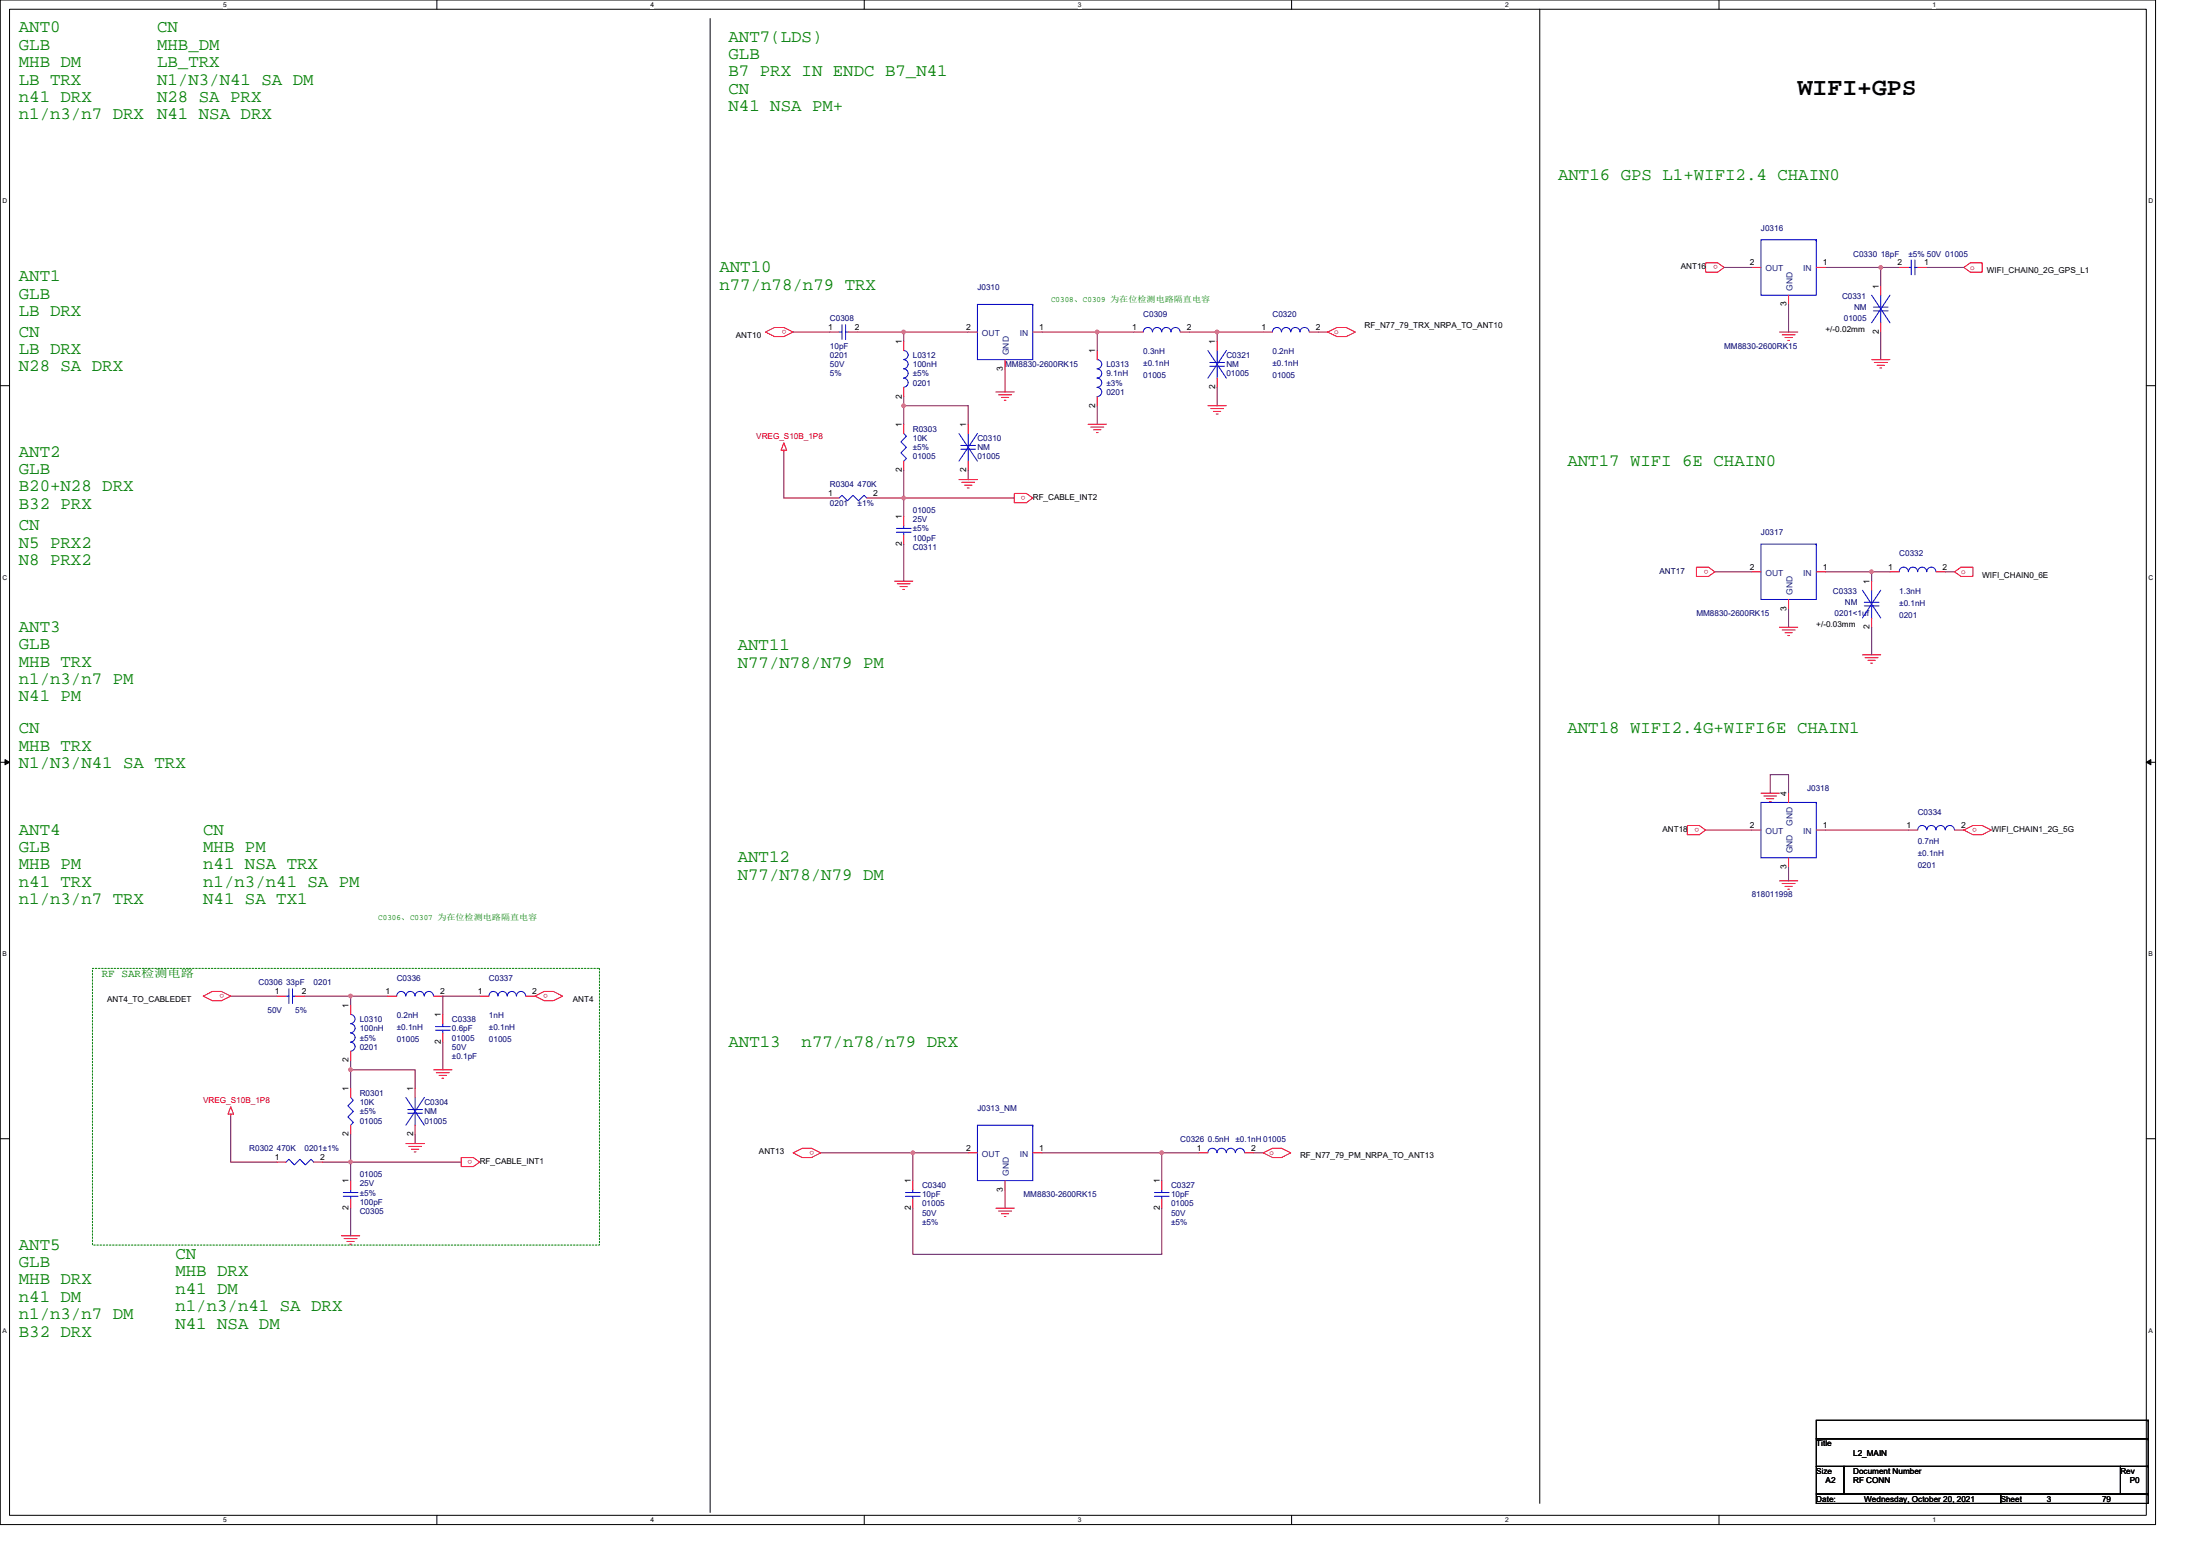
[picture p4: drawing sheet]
<svg xmlns="http://www.w3.org/2000/svg" width="297mm" height="210mm" viewBox="0 0 297 210" stroke-linecap="round" stroke-linejoin="round" font-family="sans-serif">
<path d="M0 0h291v205.7h-291zM1.3 1.2h288.5v203.3h-288.5z" fill="none" stroke="#000" stroke-width=".14"/>
<g fill="#fff">
<path d="M30.1 .1h.5v1h-.5z"/>
<path d="M30.1 204.6h.5v1h-.5z"/>
</g>
<path d="M59 0v1.2M59 204.5v1.2" fill="none" stroke="#000" stroke-width=".14"/>
<g fill="#fff">
<path d="M87.8 .1h.5v1h-.5z"/>
<path d="M87.8 204.6h.5v1h-.5z"/>
</g>
<path d="M116.7 0v1.2M116.7 204.5v1.2" fill="none" stroke="#000" stroke-width=".14"/>
<g fill="#fff">
<path d="M145.5 .1h.5v1h-.5z"/>
<path d="M145.5 204.6h.5v1h-.5z"/>
</g>
<path d="M174.4 0v1.2M174.4 204.5v1.2" fill="none" stroke="#000" stroke-width=".14"/>
<g fill="#fff">
<path d="M203.2 .1h.5v1h-.5z"/>
<path d="M203.2 204.6h.5v1h-.5z"/>
</g>
<path d="M232.1 0v1.2M232.1 204.5v1.2" fill="none" stroke="#000" stroke-width=".14"/>
<g fill="#fff">
<path d="M260.9 .1h.5v1h-.5z"/>
<path d="M260.9 204.6h.5v1h-.5z"/>
<path d="M.4 26.6h.6v1h-.6z"/>
<path d="M290.1 26.6h.6v1h-.6z"/>
<path d="M.4 77.4h.6v1h-.6z"/>
<path d="M290.1 77.4h.6v1h-.6z"/>
</g>
<path d="M0 52h1.3M289.8 52h1.2" fill="none" stroke="#000" stroke-width=".14"/>
<g fill="#fff">
<path d="M.4 128.3h.5v1h-.5z"/>
<path d="M290.1 128.3h.6v1h-.6z"/>
</g>
<path d="M0 102.9h1.3M289.8 102.9h1.2" fill="none" stroke="#000" stroke-width=".14"/>
<path d="M.7 102.5l.6 .4-.6 .3zM289.8 102.9l.6-.4v.7z" fill="#000" stroke="#000" stroke-width=".14"/>
<g fill="#fff">
<path d="M.4 179.1h.5v1h-.5z"/>
<path d="M290.1 179.1h.6v1h-.6z"/>
</g>
<g fill="none" stroke="#000" stroke-width=".14">
<path d="M95.9 2.5v201.6M207.9 1.2v201.7M0 153.7h1.3M289.8 153.7h1.2M245.2 191.7h44.8v2.5h-44.8zM245.2 194.2h44.8v3.7h-44.8zM245.2 197.9h3.8v3.7h-3.8zM249 197.9h.1M249 197.9h37.3v3.7h-37.3zM286.3 197.9h.1M286.3 197.9h3.7v3.7h-3.7zM290 191.7h.1"/>
<path d="M290 194.2h.1M290 197.9h.1M245.2 201.6h24.9v1.3h-24.9zM270.1 201.6h.1M270.1 201.6h19.9v1.3h-19.9zM290 201.6h.1"/>
</g>
<path d="M12.5 130.7h68.4v37.3h-68.4z" fill="none" stroke="#008000" stroke-width=".14" stroke-dasharray=".2 .2"/>
<g fill="none" stroke="#f00" stroke-width=".14">
<path d="M230.3 35.5h1.6l.9 .6-.9 .6h-1.6zM236.5 36.1h1.3M241.5 39.8v1.3M245.2 36.1h1.3M253.9 38.6v1.2M256.4 36.1h1.3M258.9 36.1h1.3M265.2 36.1l.8-.6h1.6v1.2h-1.6zM103.4 44.8l1.2-.6h1.2l1.3 .6-1.3 .6h-1.2zM105.8 59.8l.4 .9h-.7zM112.1 44.8h1.2M114.6 44.8h1.2"/>
<path d="M122 57.3v1.2M122 46.1v1.2M122 52.3v1.2M130.7 57.3v1.2M130.7 44.8h1.3M134.5 52.9h2.4M134.8 53.3h1.8M135.2 53.6h1M135.6 54h.2M135.7 48.5v1.3M139.4 44.8h1.3M146.9 57.3h2.5"/>
<path d="M147.3 57.6h1.7M147.7 58h1M148 58.4h.3M148.1 47.3v1.2M148.1 53.5v1.3M153.1 44.8h1.3M159.4 44.8h1.2M163.1 54.8h2.5M163.5 55.1h1.7M163.8 55.5h1M164.2 55.9h.3M164.3 46.1v1.2"/>
<path d="M164.3 51v1.3M170.6 44.8h1.2M176.8 44.8h1.2M179.3 44.8l1.2-.6h1.3l1.2 .6-1.2 .6h-1.3zM240.3 44.8h2.4M240.6 45.2h1.8M241 45.6h1M241.4 45.9h.2M252.7 48.5h2.5M253.1 48.9h1.7M253.4 49.3h1M253.8 49.7h.3"/>
<path d="M253.9 43.6v1.2M105.8 60.7v.3M112.1 67.2h1.2M117 67.2h1.3M120.8 78.4h2.5M121.1 78.8h1.8M121.5 79.2h1M121.9 79.5h.2M122 62.2v1.3M122 69.7v1.3M122 72.2v1.2M129.5 64.7h2.5"/>
<path d="M129.9 65.1h1.7M130.2 65.5h1M130.6 65.8h.2M130.7 62.2v1.3M136.9 66.6h1.7l.8 .6-.8 .6h-1.7zM229 76.5h1.7l.8 .7-.8 .6h-1.7zM236.5 77.2h1.3M245.2 77.2h1.3M252.7 78.4v1.3M255.2 77.2h1.2M261.4 77.2h1.3M263.9 77.2l.9-.7h1.6v1.3h-1.6z"/>
<path d="M240.3 84.6h2.4M240.6 85h1.8M241 85.4h1M241.4 85.8h.2M241.5 80.9v1.2M251.5 88.4h2.4M251.8 88.8h1.8M252.2 89.1h1M252.6 89.5h.2M252.7 83.4v1.2M227.8 111.4h1.6l.9 .6-.9 .6h-1.6zM236.5 112h1.3"/>
<path d="M237.8 107h2.5M238.1 107.4h1.8M238.5 107.8h1M238.9 108.2h.2M240.3 118.9h2.4M240.6 119.2h1.8M241 119.6h1M241.4 120h.2M241.5 115.8v1.2M241.5 107v1.3M245.2 112h1.3M257.7 112h1.2"/>
<path d="M263.9 112h1.3M265.2 112l1.2-.6h1.2l1.3 .6-1.3 .6h-1.2zM27.4 134.4l1.3-.6h1.2l1.3 .6-1.3 .6h-1.2zM37.4 134.4h1.2M39.9 134.4h1.2M47.3 135.7v1.2M52.3 134.4h1.3M58.5 134.4h1.3M59.8 136.9v1.3M59.8 139.4v1.3M64.8 134.4h1.2M71 134.4h1.2"/>
<path d="M72.2 134.4l1.3-.6h1.2l1.3 .6-1.3 .6h-1.2zM31.2 150.3v.3M31.2 149.4l.3 .9h-.7zM37.4 156.8h1.2M42.4 156.8h1.2M47.3 159.3v1.2M47.3 141.9v1.2M47.3 146.9v1.2M47.3 151.8v1.3M54.8 154.3h2.5M55.2 154.7h1.7M55.6 155.1h1"/>
<path d="M55.9 155.4h.3M56 146.9v1.2M56 151.8v1.3M58.5 144.4h2.5M58.9 144.8h1.8M59.3 145.1h1M59.7 145.5h.2M62.3 156.2h1.6l.9 .6-.9 .6h-1.6zM107.1 155.6l1.2-.6h1.3l1.2 .6-1.2 .6h-1.3zM123.3 159.3v1.2M130.7 155.6h1.3M135.7 159.3v1.2"/>
<path d="M139.4 155.6h1.3M156.9 159.3v1.2M161.8 155.6h1.3M168.1 155.6h1.2M170.6 155.6l1.2-.6h1.2l1.3 .6-1.3 .6h-1.2zM46.1 166.8h2.5M46.5 167.2h1.7M46.8 167.5h1M47.2 167.9h.3M47.3 161.8v1.2M123.3 161.8v1.2M134.5 163h2.4"/>
<path d="M134.8 163.4h1.8M135.2 163.8h1M135.6 164.2h.2M156.9 161.8v1.2"/>
</g>
<g fill="none" stroke="#00f" stroke-width=".14">
<path d="M237.8 32.4h7.4v7.4h-7.4zM245.2 32.4h.1M252.7 39.8l2.5 3.8M253.9 39.8v1.6M255.2 39.8l-2.5 3.8M257.7 36.1h.3M258 35.1v2M258.5 35.1v2M258.5 36.1h.4M113.3 44.8h.4M113.7 43.8v2M114.2 43.8v2"/>
<path d="M114.2 44.8h.4M122 47.3a.6 .6 0 0 1 .6 .6 .6 .6 0 0 1-.6 .6M122 48.5a.61 .61 0 0 1 .6 .6 .61 .61 0 0 1-.6 .7M122 49.8a.61 .61 0 0 1 .6 .6 .61 .61 0 0 1-.6 .6M122 51a.61 .61 0 0 1 .6 .6 .61 .61 0 0 1-.6 .7M122 58.5l.4 .4-.8 .7 .8 .8-.8 .7 .8 .8-.4 .3M129.5 58.5l2.5 3.7M130.7 58.5v1.6M132 41.1h7.4v7.4h-7.4zM132 58.5l-2.5 3.7M139.4 41.1h.1M148.1 48.5a.61 .61 0 0 1 .7 .6 .61 .61 0 0 1-.7 .7"/>
<path d="M148.1 49.8a.61 .61 0 0 1 .7 .6 .61 .61 0 0 1-.7 .6M148.1 51a.61 .61 0 0 1 .7 .6 .61 .61 0 0 1-.7 .7M148.1 52.3a.61 .61 0 0 1 .7 .6 .61 .61 0 0 1-.7 .6M154.4 44.8a.61 .61 0 0 1 .6-.6 .61 .61 0 0 1 .6 .6 .63 .63 0 0 1 .6-.6 .63 .63 0 0 1 .6 .6 .63 .63 0 0 1 .7-.6 .63 .63 0 0 1 .6 .6 .63 .63 0 0 1 .6-.6 .63 .63 0 0 1 .6 .6M163.1 47.3l2.5 3.7M163.3 48.9h2M163.3 49.4h2M164.3 47.3v1.6M164.3 49.4v1.6M165.6 47.3l-2.5 3.7M171.8 44.8a.6 .6 0 0 1 .6-.6 .6 .6 0 0 1 .6 .6 .63 .63 0 0 1 .6-.6 .63 .63 0 0 1 .7 .6 .63 .63 0 0 1 .6-.6 .63 .63 0 0 1 .6 .6 .63 .63 0 0 1 .6-.6 .63 .63 0 0 1 .7 .6M252.9 41.4h2"/>
<path d="M252.9 42h2M253.9 42v1.6M113.3 67.2l.4-.4 .7 .8 .8-.8 .7 .8 .8-.8 .3 .4M121 71.3h2M121 71.8h2M122 71v.3M122 71.8v.4M129.7 60.1h2M129.7 60.6h2M130.7 60.6v1.6M237.8 73.4h7.4v7.5h-7.4zM245.2 73.4h.1"/>
<path d="M251.5 79.7l2.4 3.7M252.7 79.7v1.6M253.9 79.7l-2.4 3.7M257.7 77.2a.61 .61 0 0 0-.7-.7 .61 .61 0 0 0-.6 .7M258.9 77.2a.61 .61 0 0 0-.6-.7 .61 .61 0 0 0-.6 .7M261.4 77.2a.62 .62 0 0 0-.6-.7 .62 .62 0 0 0-.7 .7 .6 .6 0 0 0-.6-.7 .6 .6 0 0 0-.6 .7M251.7 81.3h2M251.7 81.8h2M252.7 81.8v1.6M237.8 108.3h7.4v7.5h-7.4zM245.2 108.3h.1M263.9 112a.63 .63 0 0 0-.6-.6 .63 .63 0 0 0-.7 .6 .63 .63 0 0 0-.6-.6 .63 .63 0 0 0-.6 .6 .63 .63 0 0 0-.6-.6 .63 .63 0 0 0-.7 .6 .6 .6 0 0 0-.6-.6 .6 .6 0 0 0-.6 .6"/>
<path d="M38.6 134.4h.4M39 133.4v2M39.5 133.4v2M39.5 134.4h.4M47.3 136.9a.61 .61 0 0 1 .6 .6 .61 .61 0 0 1-.6 .6M47.3 138.2a.61 .61 0 0 1 .6 .6 .61 .61 0 0 1-.6 .6M47.3 139.4a.61 .61 0 0 1 .6 .6 .61 .61 0 0 1-.6 .6M58.5 134.4a.62 .62 0 0 0-.6-.6 .62 .62 0 0 0-.6 .6 .62 .62 0 0 0-.7-.6 .62 .62 0 0 0-.6 .6 .62 .62 0 0 0-.6-.6 .62 .62 0 0 0-.6 .6 .6 .6 0 0 0-.6-.6 .6 .6 0 0 0-.6 .6M58.8 138.5h2M58.8 139h2M59.8 138.2v.3M59.8 139v.4"/>
<path d="M71 134.4a.62 .62 0 0 0-.7-.6 .62 .62 0 0 0-.6 .6 .62 .62 0 0 0-.6-.6 .62 .62 0 0 0-.6 .6 .62 .62 0 0 0-.7-.6 .62 .62 0 0 0-.6 .6 .6 .6 0 0 0-.6-.6 .6 .6 0 0 0-.6 .6M38.6 156.8l.4-.4 .7 .8 .8-.8 .7 .8 .8-.8 .4 .4M47.3 140.7a.6 .6 0 0 1 .6 .6 .6 .6 0 0 1-.6 .6M47.3 148.1l.4 .4-.7 .7 .7 .8-.7 .7 .7 .8-.4 .3M54.8 148.1l2.5 3.7M55.1 149.7h1.9M55.1 150.2h1.9M56 148.1v1.6M56 150.2v1.6M57.3 148.1l-2.5 3.7M132 151.8h7.4v7.5h-7.4zM139.4 151.8h.1"/>
<path d="M164.3 155.6a.61 .61 0 0 0-.6-.6 .61 .61 0 0 0-.6 .6M165.6 155.6a.61 .61 0 0 0-.7-.6 .61 .61 0 0 0-.6 .6M166.8 155.6a.6 .6 0 0 0-.6-.6 .6 .6 0 0 0-.6 .6M168 155.6a.61 .61 0 0 0-.6-.6 .61 .61 0 0 0-.6 .6M46.4 160.9h1.9M46.4 161.4h1.9M47.3 160.5v.4M47.3 161.4v.4M122.3 160.9h1.9M122.3 161.4h1.9M123.3 160.5v.4M123.3 161.4v.4"/>
<path d="M155.9 160.9h2M155.9 161.4h2M156.9 160.5v.4M156.9 161.4v.4"/>
</g>
<g fill="none" stroke="#800040" stroke-width=".14">
<path d="M232.8 36.1h3.7M246.5 36.1h7.4M256.4 36.1h-2.5v2.5M260.2 36.1h5M107.1 44.8h5M115.8 44.8h6.2M122 44.8v1.3M122 53.5v1.3M122 54.8v2.5M122 44.8h8.7M122 54.8h8.7v2.5M135.7 49.8v3.1"/>
<path d="M140.7 44.8h7.4M148.1 44.8v2.5M148.1 54.8v2.5M148.1 44.8h5M160.6 44.8h3.7M164.3 44.8v1.3M164.3 52.3v2.5M164.3 44.8h6.3M178 44.8h1.3M241.5 41.1v3.7M253.9 44.8v3.7M105.8 61v6.2h6.3"/>
<path d="M118.3 67.2h3.7M122 63.5v3.7M122 67.2v2.5M122 73.4v5M122 67.2h14.9M130.7 63.5v1.2M231.5 77.2h5M246.5 77.2h6.2M252.7 77.2v1.2M252.7 77.2h2.5M262.7 77.2h1.2M241.5 82.1v2.5"/>
<path d="M252.7 84.6v3.8M230.3 112h6.2M239 107v-2.5h2.5v2.5M241.5 117v1.9M246.5 112h11.2M31.2 134.4h6.2M41.1 134.4h6.2M47.3 134.4h5M47.3 134.4v1.3M64.8 134.4h-5v2.5M31.2 150.6v6.2h6.2M43.6 156.8h3.7"/>
<path d="M47.3 143.1v1.3M47.3 144.4v2.5M47.3 153.1v3.7M47.3 156.8v2.5M47.3 144.4h8.7v2.5M47.3 156.8h15M56 153.1v1.2M59.8 140.7v3.7M110.8 155.6h12.5M123.3 155.6v3.7M123.3 155.6h7.4M140.7 155.6h16.2"/>
<path d="M156.9 155.6v3.7M156.9 155.6h4.9M169.3 155.6h1.3M47.3 163v3.8M123.3 163v6.3h33.6v-6.3M135.7 160.5v2.5"/>
</g>
<g fill="#f0f" stroke="#f0f" stroke-width=".14">
<circle cx="122" cy="44.8" r=".24"/>
<circle cx="148.1" cy="44.8" r=".24"/>
<circle cx="122" cy="54.8" r=".23"/>
<circle cx="122" cy="67.2" r=".23"/>
<circle cx="164.3" cy="44.8" r=".24"/>
<circle cx="252.7" cy="77.2" r=".24"/>
<circle cx="253.9" cy="36.1" r=".23"/>
<circle cx="47.3" cy="134.4" r=".23"/>
<circle cx="47.3" cy="144.4" r=".24"/>
<circle cx="47.3" cy="156.8" r=".24"/>
<circle cx="156.9" cy="155.6" r=".24"/>
<circle cx="123.2" cy="155.6" r=".24"/>
</g>
<text font-size="3.3" x="242.7" y="12.8">WIFI+GPS</text>
<g font-size="2.3" fill="#008000">
<text x="2.5" y="4.4">ANT0</text>
<text x="21.2" y="4.4">CN</text>
<text x="98.4" y="5.6">ANT7(LDS)</text>
<text x="2.5" y="6.7">GLB</text>
<text x="2.5" y="9.1">MHB DM</text>
<text x="2.5" y="11.4">LB TRX</text>
<text x="21.2" y="6.7">MHB_DM</text>
<text x="21.2" y="9.1">LB_TRX</text>
<text x="21.2" y="11.4">N1/N3/N41 SA DM</text>
<text x="98.4" y="8">GLB</text>
<text x="98.4" y="10.3">B7 PRX IN ENDC B7_N41</text>
<text x="2.5" y="13.8">n41 DRX</text>
<text x="2.5" y="16.1">n1/n3/n7 DRX</text>
<text x="21.2" y="13.8">N28 SA PRX</text>
<text x="21.2" y="16.1">N41 NSA DRX</text>
<text x="98.4" y="12.7">CN</text>
<text x="98.4" y="15">N41 NSA PM+</text>
<text x="210.4" y="24.3">ANT16 GPS L1+WIFI2.4 CHAIN0</text>
<text x="2.5" y="38">ANT1</text>
<text x="2.5" y="40.3">GLB</text>
<text x="97.1" y="36.7">ANT10</text>
<text x="97.1" y="39.1">n77/n78/n79 TRX</text>
<text x="2.5" y="45.4">CN</text>
<text x="2.5" y="47.8">LB DRX</text>
<text x="2.5" y="42.7">LB DRX</text>
<text x="2.5" y="50.1">N28 SA DRX</text>
<text x="2.5" y="61.6">ANT2</text>
<text x="2.5" y="64">GLB</text>
<text x="211.6" y="62.8">ANT17 WIFI 6E CHAIN0</text>
<text x="2.5" y="66.3">B20+N28 DRX</text>
<text x="2.5" y="68.7">B32 PRX</text>
<text x="2.5" y="71.6">CN</text>
<text x="2.5" y="73.9">N5 PRX2</text>
<text x="2.5" y="76.3">N8 PRX2</text>
<text x="2.5" y="85.3">ANT3</text>
<text x="2.5" y="87.6">GLB</text>
<text x="2.5" y="90">MHB TRX</text>
<text x="99.6" y="87.7">ANT11</text>
<text x="2.5" y="92.3">n1/n3/n7 PM</text>
<text x="2.5" y="94.7">N41 PM</text>
<text x="99.6" y="90.1">N77/N78/N79 PM</text>
<text x="2.5" y="99">CN</text>
<text x="2.5" y="101.3">MHB TRX</text>
<text x="211.6" y="99">ANT18 WIFI2.4G+WIFI6E CHAIN1</text>
<text x="2.5" y="103.7">N1/N3/N41 SA TRX</text>
<text x="2.5" y="112.6">ANT4</text>
<text x="27.4" y="112.6">CN</text>
<text x="2.5" y="115">GLB</text>
<text x="2.5" y="117.3">MHB PM</text>
<text x="2.5" y="119.7">n41 TRX</text>
<text x="27.4" y="115">MHB PM</text>
<text x="27.4" y="117.3">n41 NSA TRX</text>
<text x="27.4" y="119.7">n1/n3/n41 SA PM</text>
<text x="99.6" y="116.4">ANT12</text>
<text x="99.6" y="118.7">N77/N78/N79 DM</text>
<text x="2.5" y="122">n1/n3/n7 TRX</text>
<text x="27.4" y="122">N41 SA TX1</text>
<text x="98.4" y="141.3">ANT13</text>
<text x="108.2" y="141.3">n77/n78/n79 DRX</text>
<text x="2.5" y="168.6">ANT5</text>
<text x="2.5" y="171">GLB</text>
<text x="2.5" y="173.3">MHB DRX</text>
<text x="23.7" y="169.9">CN</text>
<text x="23.7" y="172.2">MHB DRX</text>
<text x="2.5" y="175.7">n41 DM</text>
<text x="2.5" y="178">n1/n3/n7 DM</text>
<text x="23.7" y="174.6">n41 DM</text>
<text x="23.7" y="176.9">n1/n3/n41 SA DRX</text>
<text x="23.7" y="179.3">N41 NSA DM</text>
<text x="2.5" y="180.4">B32 DRX</text>
</g>
<text font-size="1.5" fill="#008000" x="13.7" y="131.9">RF SAR检测电路</text>
<g font-size="1.1" fill="#f00">
<text x="231.9" y="35.8" transform="rotate(180 231.9 35.8)">o</text>
<text x="266" y="36.4">o</text>
<text x="106.2" y="44.5" transform="rotate(180 106.2 44.5)">o</text>
<text x="180.1" y="45.1">o</text>
<text x="102.1" y="59.3">VREG_S10B_1P8</text>
<text x="138.4" y="66.9" transform="rotate(180 138.4 66.9)">o</text>
<text x="230.7" y="76.9" transform="rotate(180 230.7 76.9)">o</text>
<text x="264.8" y="77.4">o</text>
<text x="229.4" y="111.7" transform="rotate(180 229.4 111.7)">o</text>
<text x="266.9" y="111.7" transform="rotate(180 266.9 111.7)">o</text>
<text x="30.3" y="134.1" transform="rotate(180 30.3 134.1)">o</text>
<text x="74" y="134.1" transform="rotate(180 74 134.1)">o</text>
<text x="27.4" y="148.9">VREG_S10B_1P8</text>
<text x="109.9" y="155.3" transform="rotate(180 109.9 155.3)">o</text>
<text x="171.4" y="155.9">o</text>
<text x="63.8" y="156.5" transform="rotate(180 63.8 156.5)">o</text>
</g>
<g font-size="1.1">
<text x="236.3" y="35.8">2</text>
<text x="246.1" y="35.8">1</text>
<text x="256.2" y="35.8">2</text>
<text x="259.8" y="35.8">1</text>
<text x="226.9" y="36.4">ANT16</text>
<text x="241.2" y="41.3" transform="rotate(-90 241.2 41.3)">3</text>
<text x="253.7" y="39" transform="rotate(-90 253.7 39)">1</text>
<text x="268.3" y="36.9">WIFI_CHAIN0_2G_GPS_L1</text>
<text x="99.4" y="45.6">ANT10</text>
<text x="111.8" y="44.5">1</text>
<text x="115.4" y="44.5">2</text>
<text x="121.7" y="46.4" transform="rotate(-90 121.7 46.4)">1</text>
<text x="130.5" y="44.5">2</text>
<text x="140.3" y="44.5">1</text>
<text x="147.9" y="47.7" transform="rotate(-90 147.9 47.7)">1</text>
<text x="152.9" y="44.5">1</text>
<text x="160.2" y="44.5">2</text>
<text x="164.1" y="46.4" transform="rotate(-90 164.1 46.4)">1</text>
<text x="170.3" y="44.5">1</text>
<text x="177.6" y="44.5">2</text>
<text x="184.3" y="44.3">RF_N77_79_TRX_NRPA_TO_ANT10</text>
<text x="246.5" y="44.8">+/-0.02mm</text>
<text x="253.7" y="45.1" transform="rotate(-90 253.7 45.1)">2</text>
<text x="121.7" y="53.8" transform="rotate(-90 121.7 53.8)">2</text>
<text x="135.4" y="50" transform="rotate(-90 135.4 50)">3</text>
<text x="164.1" y="52.5" transform="rotate(-90 164.1 52.5)">2</text>
<text x="121.7" y="57.6" transform="rotate(-90 121.7 57.6)">1</text>
<text x="130.4" y="57.6" transform="rotate(-90 130.4 57.6)">1</text>
<text x="147.9" y="55" transform="rotate(-90 147.9 55)">2</text>
<text x="121.7" y="63.7" transform="rotate(-90 121.7 63.7)">2</text>
<text x="130.4" y="63.7" transform="rotate(-90 130.4 63.7)">2</text>
<text x="111.8" y="66.9">1</text>
<text x="117.9" y="66.9">2</text>
<text x="121.7" y="70.1" transform="rotate(-90 121.7 70.1)">1</text>
<text x="139.4" y="67.5">RF_CABLE_INT2</text>
<text x="121.7" y="73.7" transform="rotate(-90 121.7 73.7)">2</text>
<text x="236.3" y="76.9">2</text>
<text x="246.1" y="76.9">1</text>
<text x="254.9" y="76.9">1</text>
<text x="262.3" y="76.9">2</text>
<text x="267.6" y="77.9">WIFI_CHAIN0_6E</text>
<text x="241.2" y="82.4" transform="rotate(-90 241.2 82.4)">3</text>
<text x="252.4" y="78.8" transform="rotate(-90 252.4 78.8)">1</text>
<text x="245.2" y="84.7">+/-0.03mm</text>
<text x="252.4" y="84.9" transform="rotate(-90 252.4 84.9)">2</text>
<text x="241.2" y="107.4" transform="rotate(-90 241.2 107.4)">4</text>
<text x="224.4" y="112.3">ANT18</text>
<text x="236.3" y="111.7">2</text>
<text x="246.1" y="111.7">1</text>
<text x="257.4" y="111.7">1</text>
<text x="264.8" y="111.7">2</text>
<text x="268.9" y="112.3">WIFI_CHAIN1_2G_5G</text>
<text x="241.2" y="117.3" transform="rotate(-90 241.2 117.3)">3</text>
<text x="14.5" y="135.2">ANT4_TO_CABLEDET</text>
<text x="37.1" y="134.2">1</text>
<text x="40.7" y="134.2">2</text>
<text x="47.1" y="136" transform="rotate(-90 47.1 136)">1</text>
<text x="52.1" y="134.2">1</text>
<text x="59.4" y="134.2">2</text>
<text x="59.5" y="137.3" transform="rotate(-90 59.5 137.3)">1</text>
<text x="64.5" y="134.2">1</text>
<text x="71.9" y="134.2">2</text>
<text x="77.3" y="135.2">ANT4</text>
<text x="47.1" y="143.4" transform="rotate(-90 47.1 143.4)">2</text>
<text x="59.5" y="140.9" transform="rotate(-90 59.5 140.9)">2</text>
<text x="47.1" y="147.2" transform="rotate(-90 47.1 147.2)">1</text>
<text x="55.8" y="147.2" transform="rotate(-90 55.8 147.2)">1</text>
<text x="47.1" y="153.4" transform="rotate(-90 47.1 153.4)">2</text>
<text x="55.8" y="153.4" transform="rotate(-90 55.8 153.4)">2</text>
<text x="102.5" y="155.7">ANT13</text>
<text x="130.5" y="155.3">2</text>
<text x="140.3" y="155.3">1</text>
<text x="161.6" y="155.3">1</text>
<text x="168.9" y="155.3">2</text>
<text x="37.1" y="156.5">1</text>
<text x="43.2" y="156.5">2</text>
<text x="47.1" y="159.7" transform="rotate(-90 47.1 159.7)">1</text>
<text x="64.8" y="157.1">RF_CABLE_INT1</text>
<text x="123" y="159.7" transform="rotate(-90 123 159.7)">1</text>
<text x="135.4" y="160.8" transform="rotate(-90 135.4 160.8)">3</text>
<text x="156.6" y="159.7" transform="rotate(-90 156.6 159.7)">1</text>
<text x="175.5" y="156.3">RF_N77_79_PM_NRPA_TO_ANT13</text>
<text x="47.1" y="163.3" transform="rotate(-90 47.1 163.3)">2</text>
<text x="123" y="163.3" transform="rotate(-90 123 163.3)">2</text>
<text x="156.6" y="163.3" transform="rotate(-90 156.6 163.3)">2</text>
<text x="245.2" y="195.2">Title</text>
<text x="250.2" y="196.4">L2_MAIN</text>
<text x="245.2" y="198.9">Size</text>
<text x="245.2" y="202.6">Date:</text>
<text x="246.5" y="200.2">A2</text>
<text x="250.2" y="198.9">Document Number</text>
<text x="250.2" y="200.2">RF CONN</text>
<text x="251.7" y="202.6">Wednesday, October 20, 2021</text>
<text x="270.1" y="202.6">Sheet</text>
<text x="276.3" y="202.6">3</text>
<text x="283.8" y="202.6">79</text>
<text x="286.3" y="198.9">Rev</text>
<text x="287.5" y="200.2">P0</text>
</g>
<g font-size="1.1" fill="#000080">
<text x="237.8" y="31.1">J0316</text>
<text x="250.2" y="34.6">C0330 18pF</text>
<text x="257.7" y="34.6">±5% 50V 01005</text>
<text x="132" y="39.1">J0310</text>
<text x="248.7" y="40.3">C0331</text>
<text x="250.3" y="41.8">NM</text>
<text x="112.1" y="43.3">C0308</text>
<text x="112.1" y="47.1">10pF</text>
<text x="154.4" y="42.7">C0309</text>
<text x="154.4" y="47.8">0.3nH</text>
<text x="171.8" y="42.7">C0320</text>
<text x="171.8" y="47.8">0.2nH</text>
<text x="232.8" y="47.1">MM8830-2600RK15</text>
<text x="249" y="43.3">01005</text>
<text x="112.1" y="48.3">0201</text>
<text x="112.1" y="49.6">50V</text>
<text x="112.1" y="50.8">5%</text>
<text x="123.3" y="48.3">L0312</text>
<text x="123.3" y="49.6">100nH</text>
<text x="123.3" y="50.8">±5%</text>
<text x="123.3" y="52">0201</text>
<text x="135.7" y="49.6">MM8830-2600RK15</text>
<text x="149.4" y="49.6">L0313</text>
<text x="149.4" y="50.8">9.1nH</text>
<text x="149.4" y="52">±3%</text>
<text x="149.4" y="53.3">0201</text>
<text x="154.4" y="49.4">±0.1nH</text>
<text x="154.4" y="51.1">01005</text>
<text x="165.6" y="48.3">C0321</text>
<text x="165.6" y="49.6">NM</text>
<text x="165.6" y="50.8">01005</text>
<text x="171.8" y="49.4">±0.1nH</text>
<text x="171.8" y="51.1">01005</text>
<text x="123.3" y="58.3">R0303</text>
<text x="123.3" y="59.5">10K</text>
<text x="132" y="59.5">C0310</text>
<text x="112.1" y="65.7">R0304 470K</text>
<text x="123.3" y="60.8">±5%</text>
<text x="123.3" y="62">01005</text>
<text x="132" y="60.8">NM</text>
<text x="132" y="62">01005</text>
<text x="112.1" y="68.2">0201</text>
<text x="115.8" y="68.2">±1%</text>
<text x="123.3" y="69.2">01005</text>
<text x="123.3" y="70.5">25V</text>
<text x="123.3" y="71.7">±5%</text>
<text x="123.3" y="74.2">C0311</text>
<text x="123.3" y="73">100pF</text>
<text x="237.8" y="72.2">J0317</text>
<text x="256.4" y="75.1">C0332</text>
<text x="229" y="83.2">MM8830-2600RK15</text>
<text x="247.5" y="80.2">C0333</text>
<text x="247.7" y="83.2">0201&lt;1uf</text>
<text x="249.1" y="81.7">NM</text>
<text x="256.4" y="80.2">1.3nH</text>
<text x="256.4" y="81.8">±0.1nH</text>
<text x="256.4" y="83.4">0201</text>
<text x="244" y="106.8">J0318</text>
<text x="258.9" y="109.9">C0334</text>
<text x="258.9" y="113.9">0.7nH</text>
<text x="258.9" y="115.5">±0.1nH</text>
<text x="258.9" y="117.1">0201</text>
<text x="236.5" y="121.1">818011998</text>
<text x="34.9" y="132.9">C0306 33pF</text>
<text x="36.1" y="136.7">50V</text>
<text x="39.9" y="136.7">5%</text>
<text x="42.4" y="132.9">0201</text>
<text x="48.6" y="137.9">L0310</text>
<text x="53.6" y="132.3">C0336</text>
<text x="53.6" y="137.4">0.2nH</text>
<text x="61" y="137.9">C0338</text>
<text x="66" y="132.3">C0337</text>
<text x="66" y="137.4">1nH</text>
<text x="48.6" y="139.2">100nH</text>
<text x="48.6" y="140.4">±5%</text>
<text x="48.6" y="141.7">0201</text>
<text x="53.6" y="139">±0.1nH</text>
<text x="53.6" y="140.7">01005</text>
<text x="61" y="139.2">0.6pF</text>
<text x="61" y="140.4">01005</text>
<text x="61" y="141.7">50V</text>
<text x="61" y="142.9">±0.1pF</text>
<text x="66" y="139">±0.1nH</text>
<text x="66" y="140.7">01005</text>
<text x="48.6" y="147.9">R0301</text>
<text x="48.6" y="149.1">10K</text>
<text x="57.3" y="149.1">C0304</text>
<text x="132" y="149.9">J0313_NM</text>
<text x="33.7" y="155.3">R0302 470K</text>
<text x="41.1" y="155.3">0201±1%</text>
<text x="48.6" y="150.4">±5%</text>
<text x="48.6" y="151.6">01005</text>
<text x="57.3" y="150.4">NM</text>
<text x="57.3" y="151.6">01005</text>
<text x="159.4" y="154.1">C0326 0.5nH</text>
<text x="166.8" y="154.1">±0.1nH 01005</text>
<text x="48.6" y="158.8">01005</text>
<text x="48.6" y="160.1">25V</text>
<text x="48.6" y="161.3">±5%</text>
<text x="124.5" y="160.3">C0340</text>
<text x="124.5" y="161.6">10pF</text>
<text x="138.2" y="161.6">MM8830-2600RK15</text>
<text x="158.1" y="160.3">C0327</text>
<text x="158.1" y="161.6">10pF</text>
<text x="48.6" y="163.8">C0305</text>
<text x="48.6" y="162.6">100pF</text>
<text x="124.5" y="162.8">01005</text>
<text x="124.5" y="164.1">50V</text>
<text x="124.5" y="165.3">±5%</text>
<text x="158.1" y="162.8">01005</text>
<text x="158.1" y="164.1">50V</text>
<text x="158.1" y="165.3">±5%</text>
</g>
<g font-size="1.1" fill="#008000">
<text x="141.9" y="40.7">C0308、C0309 为在位检测电路隔直电容</text>
<text x="51.1" y="124.1">C0306、C0307 为在位检测电路隔直电容</text>
</g>
<g font-size="1.1" fill="#004080">
<text x="238.4" y="36.6">OUT</text>
<text x="242" y="39.2" transform="rotate(-90 242 39.2)">GND</text>
<text x="243.5" y="36.6">IN</text>
<text x="132.6" y="45.3">OUT</text>
<text x="136.2" y="47.9" transform="rotate(-90 136.2 47.9)">GND</text>
<text x="137.7" y="45.3">IN</text>
<text x="238.4" y="77.7">OUT</text>
<text x="243.5" y="77.7">IN</text>
<text x="242" y="80.3" transform="rotate(-90 242 80.3)">GND</text>
<text x="238.4" y="112.5">OUT</text>
<text x="242" y="111.4" transform="rotate(-90 242 111.4)">GND</text>
<text x="243.5" y="112.5">IN</text>
<text x="242" y="115.1" transform="rotate(-90 242 115.1)">GND</text>
<text x="132.6" y="156.1">OUT</text>
<text x="136.2" y="158.7" transform="rotate(-90 136.2 158.7)">GND</text>
<text x="137.7" y="156.1">IN</text>
</g>
<text font-size="1.1" fill="#000040" x="224.1" y="77.4">ANT17</text>
<g font-size=".9">
<text x="30.1" y="1">5</text>
<text x="87.8" y="1">4</text>
<text x="145.5" y="1">3</text>
<text x="203.2" y="1">2</text>
<text x="260.9" y="1">1</text>
<text x=".4" y="27.5">D</text>
<text x="290.1" y="27.5">D</text>
<text x=".4" y="78.3">C</text>
<text x="290.1" y="78.3">C</text>
<text x=".4" y="129.1">B</text>
<text x="290.1" y="129.1">B</text>
<text x=".4" y="179.9">A</text>
<text x="290.1" y="179.9">A</text>
<text x="30.1" y="205.4">5</text>
<text x="87.8" y="205.4">4</text>
<text x="145.5" y="205.4">3</text>
<text x="203.2" y="205.4">2</text>
<text x="260.9" y="205.4">1</text>
</g>
</svg>
